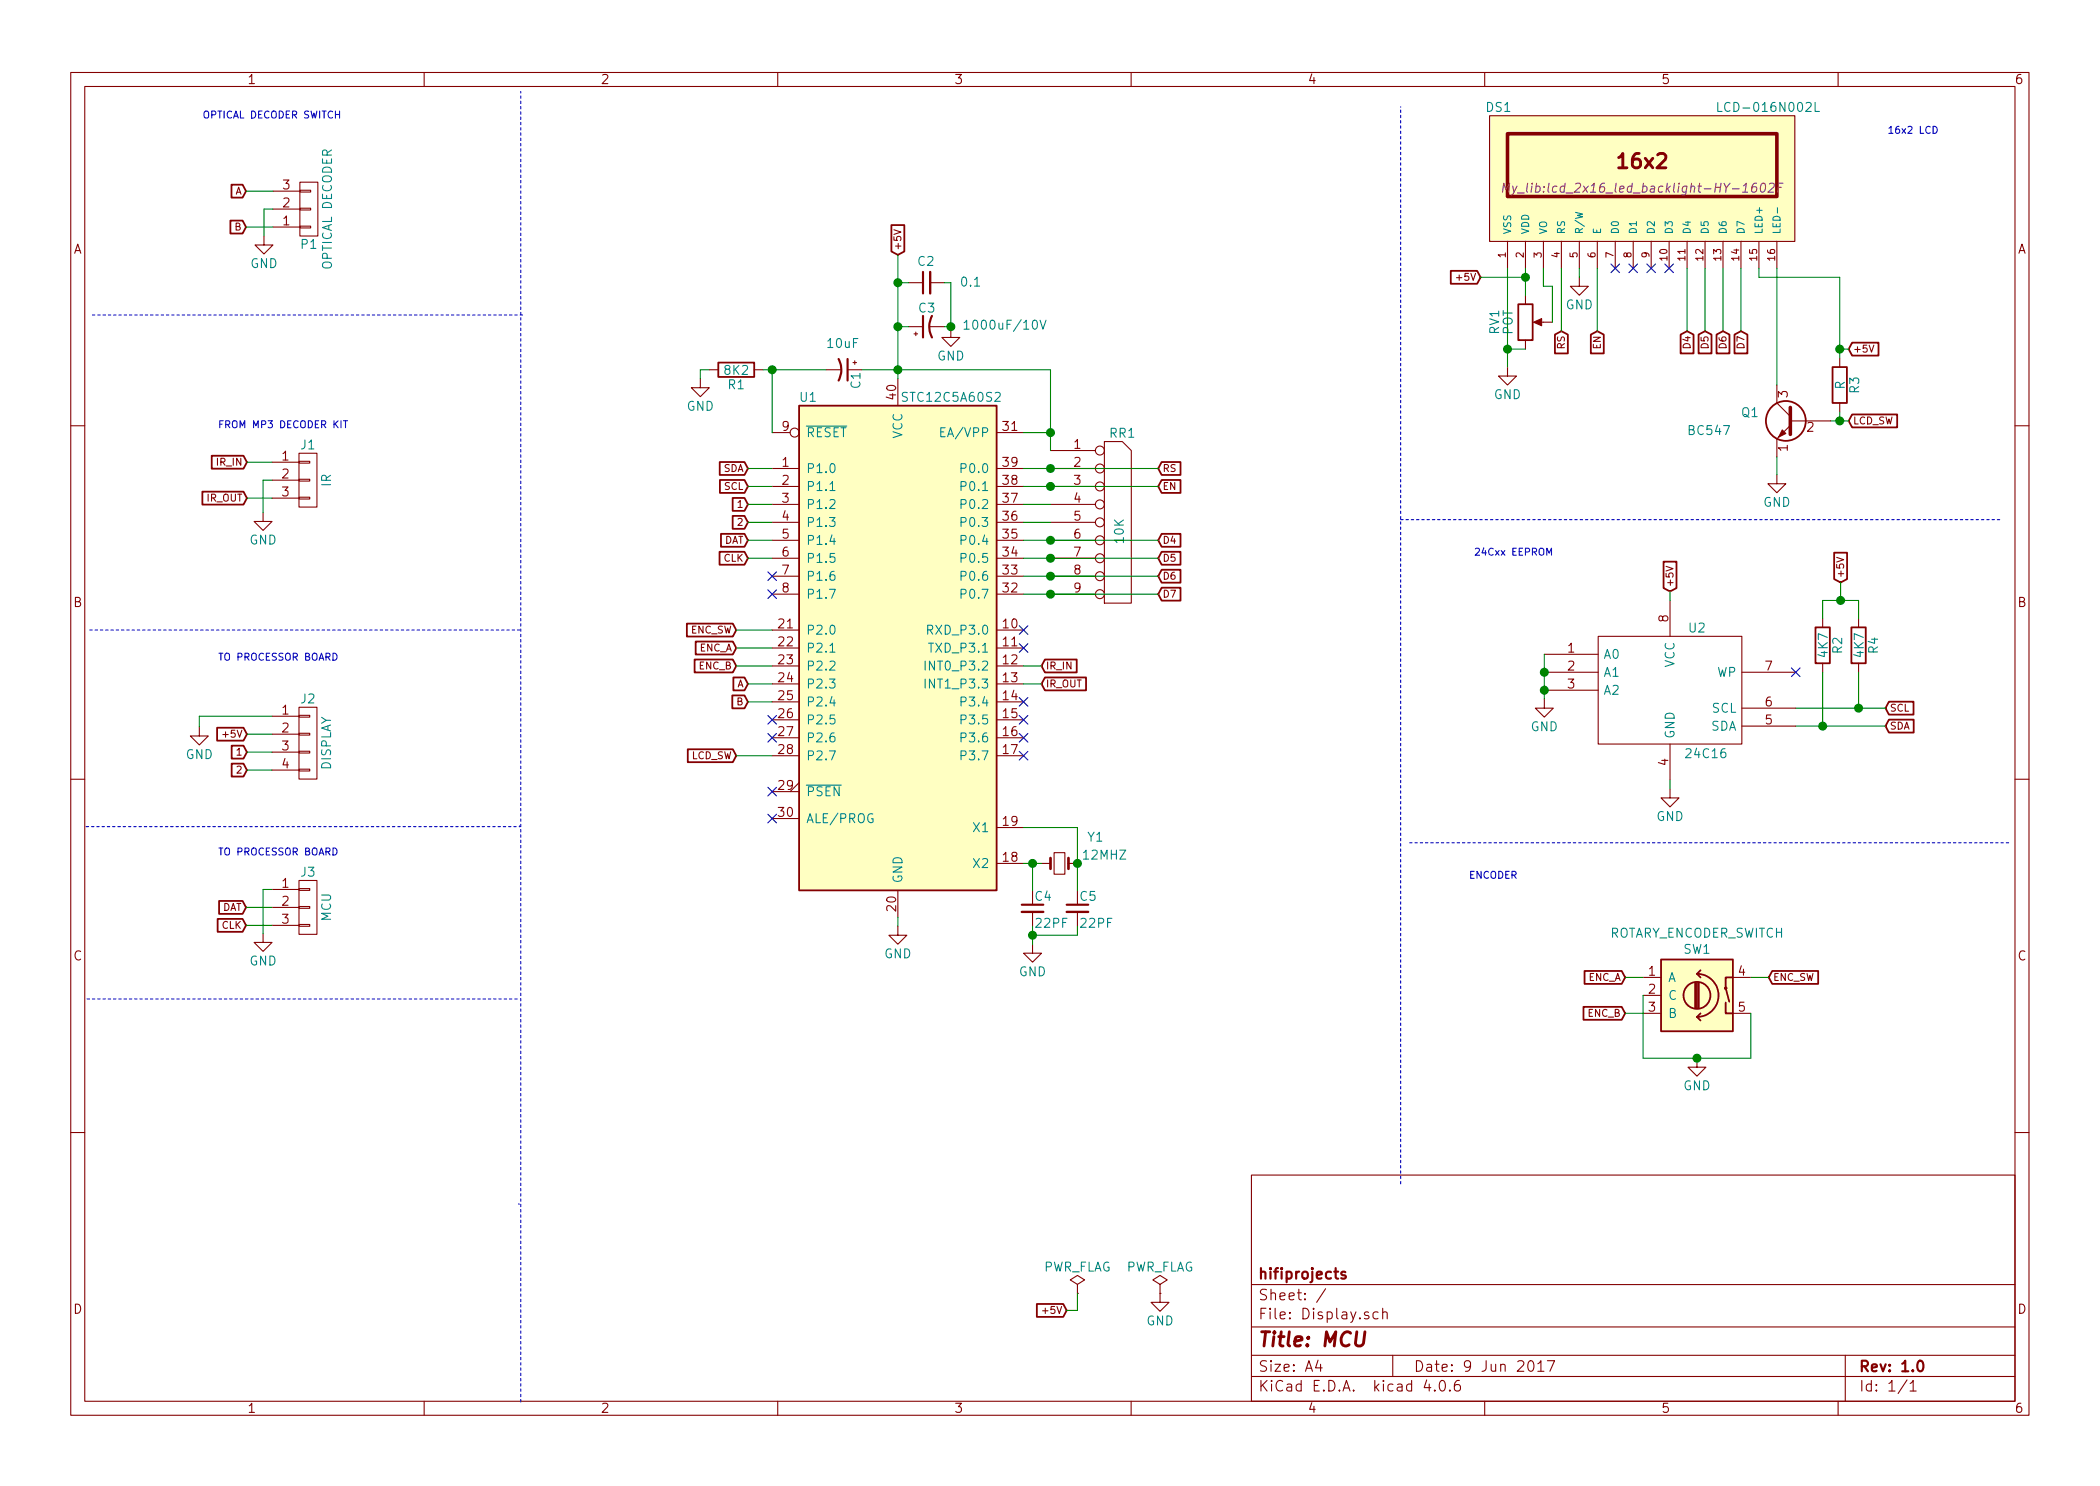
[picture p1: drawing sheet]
<svg xmlns="http://www.w3.org/2000/svg" width="297mm" height="210mm" viewBox="0 0 297 210" stroke-linecap="round" stroke-linejoin="round" font-family="sans-serif">
<g fill="none" stroke="#840000" stroke-width=".15">
<path d="M10 10.3h277v189.9h-277zM12 12.2h273v186.1h-273zM60 10.3v1.9M110 10.3v1.9M160 10.3v1.9M210 10.3v1.9M210.7 16.4h43.2v17.8h-43.2zM260 10.3v1.9M37.3 33.4v1.3h-1.2l1.2 1.2 1.3-1.2h-1.3M38.6 32.1h3.8M38.6 29.6h3.8M38.6 27h3.8"/>
<path d="M42.4 26.9h1.5v.3h-1.5zM42.4 29.5h1.5v.2h-1.5zM42.4 32h1.5v.3h-1.5zM42.4 25.8h2.6v7.6h-2.6zM128.5 40h2.1M131.6 40h2M213.2 34.2v3.8M215.8 34.2v3.8M218.3 34.2v3.8M220.9 34.2v3.8M223.4 39.2v1.3h1.3l-1.3 1.3-1.3-1.3h1.3M223.4 34.2v3.8"/>
<path d="M225.9 34.2v3.8M228.5 34.2v3.8M231 34.2v3.8M233.6 34.2v3.8M236.1 34.2v3.8M238.6 34.2v3.8M241.2 34.2v3.8M243.7 34.2v3.8M246.3 34.2v3.8M248.8 34.2v3.8M251.3 34.2v3.8M99.1 53.6v1.3h1.2l-1.2 1.2-1.3-1.2h1.3"/>
<path d="M100.3 52.3h1.3M106.7 52.3h1.2M116.8 52.3h2.1M119.9 52.3h2M120.6 51.3h.6M120.9 51v.6M127 53.6v3.8M128.5 46.2h2.1M129.3 47.2h.5M129.5 47v.5M131.6 46.2h2M134.5 46.5v1.2h1.3l-1.3 1.3-1.3-1.3h1.3"/>
<path d="M213.2 51.9v1.3h1.3l-1.3 1.3-1.2-1.3h1.2M215.8 41.8v1.2M215.8 48.1v1.3M217.3 45.6h2.3M251.3 54.5v2.5l1.9 1.9M253.2 59.6h5.8M260.2 50.7v1.2M260.2 57v1.3M10 60.2h2M37.2 72.5v1.3h1.3l-1.3 1.3-1.3-1.3h1.3M38.5 65.4h3.8M38.5 67.9h3.8"/>
<path d="M38.5 70.5h3.8M42.3 70.4h1.5v.2h-1.5zM42.3 67.8h1.5v.3h-1.5zM42.3 65.3h1.5v.2h-1.5zM42.3 64.1h2.5v7.6h-2.5zM109.2 66.3h3.8M109.2 68.8h3.8M109.2 71.4h3.8M109.2 73.9h3.8M109.2 76.4h3.8M109.2 79h3.8M109.2 61.2h2.6"/>
<path d="M141 66.3h3.8M141 68.8h3.8M141 71.4h3.8M141 73.9h3.8M141 76.4h3.8M141 79h3.8M141 61.2h3.8M148.6 66.3h6.3M148.6 68.8h6.3M148.6 71.4h6.3M148.6 73.9h6.3M148.6 76.4h6.3"/>
<path d="M148.6 79h6.3M148.6 63.7h6.3M156.2 62.5h2.5l1.3 1.2v21.6h-3.8zM251.3 67.2v1.2h1.3l-1.3 1.3-1.2-1.3h1.2M253.2 60.2l-1.9 1.9v2.5M285 60.2h2M109.2 81.5h3.8M109.2 84.1h3.8M109.2 89.1h3.8M109.2 91.7h3.8M109.2 94.2h3.8M109.2 96.8h3.8"/>
<path d="M109.2 99.3h3.8M141 81.5h3.8M141 84.1h3.8M141 89.1h3.8M141 91.7h3.8M141 94.2h3.8M141 96.8h3.8M141 99.3h3.8M148.6 81.5h6.3M148.6 84.1h6.3M218.4 98.9v1.3h1.3l-1.3 1.3-1.2-1.3h1.2M218.4 92.6h7.7"/>
<path d="M218.4 95.1h7.7M218.4 97.7h7.7M226.1 90h20.3v15.3h-20.3zM236.2 85v5M246.4 95.1h7.6M257.8 87.5v1.3M257.8 93.8v1.3M262.9 87.5v1.3M262.9 93.8v1.3M10 110.3h2M28.2 102.9v1.2h1.3l-1.3 1.3-1.3-1.3h1.3M38.5 101.3h3.8"/>
<path d="M38.5 103.9h3.8M38.5 106.4h3.8M38.5 109h3.8M42.3 108.8h1.5v.3h-1.5zM42.3 106.3h1.5v.2h-1.5zM42.3 103.8h1.5v.2h-1.5zM42.3 101.2h1.5v.3h-1.5zM42.3 100.1h2.5v10.1h-2.5zM109.2 115.8h3.8M109.2 101.8h3.8M109.2 104.4h3.8M109.2 106.9h3.8"/>
<path d="M109.2 112h3.8M113 110.7l-1.2 1.3M141 101.8h3.8M141 104.4h3.8M141 106.9h3.8M141 117.1h3.8M236.2 111.6v1.3h1.3l-1.3 1.3-1.3-1.3h1.3M236.2 105.3v5.1M246.4 102.7h7.6M246.4 100.2h7.6M285 110.3h2M37.2 132.1v1.2h1.3l-1.3 1.3-1.3-1.3h1.3"/>
<path d="M38.5 125.9h3.8M38.5 128.4h3.8M38.5 130.9h3.8M42.3 130.8h1.5v.3h-1.5zM42.3 128.3h1.5v.2h-1.5zM42.3 125.7h1.5v.3h-1.5zM42.3 124.6h2.5v7.6h-2.5zM127 131.1v1.2h1.3l-1.3 1.3-1.3-1.3h1.3M127 126v3.8M141 122.2h3.8M146 133.6v1.3h1.3l-1.3 1.2-1.2-1.2h1.2M146 129v2.1"/>
<path d="M147.3 122.2h1.3M149.1 120.6h1.5v3.1h-1.5zM151.1 122.2h1.3M152.4 129v2.1M232.4 138.3h2.5M245.1 138.3h2.5M232.4 140.8h2.5M232.4 143.4h2.5M240 149.7v1.3h1.3l-1.3 1.3-1.2-1.3h1.2M245.1 143.4h2.5M10 160.2h2M177 166.3h108v32h-108z"/>
<path d="M285 160.2h2M60 198.3v1.9M110 198.3v1.9M152.4 183h.1M152.4 181.7l1-.6-1-.6-1 .6 1 .6v1.3M160 198.3v1.9M164.1 183h.1M164.1 181.7l1-.6-1-.6-1 .6 1 .6v1.3M164.1 183v1.3h1.3l-1.3 1.2-1.3-1.2h1.3M177 194.8h108M177 191.8h108M177 187.8h108"/>
<path d="M177 181.8h108M186.4 192.5l-.3 1h.9M186.8 193v1M187.5 182.3l-1.3 2M194.9 185.7l-.4-.1-.3 .3 .1 .6 .2 .1 .4-.1M195.6 185.7a.38 .38 0 0 1 .6 .1v.8M195.6 185.1v1.5M197 191.8v3M201.8 195.2l-.4 1.1h1M202.9 196.7h.1l-.1 .1v-.1v.1M203.8 195.4a.34 .34 0 0 1 .6 .2 .77 .77 0 0 1-.5 1.2 .97 .97 0 0 1-.1-1.4zM205.1 196.7h.1l-.1 .1-.1-.1h.1v.1"/>
<path d="M206.4 195.3a.59 .59 0 0 0-.7 .7l.1 .7 .2 .1h.3l.2-.1 .1-.5-.2-.2-.4-.1-.3 .3M210 198.3v1.9M216.3 192.7a.35 .35 0 0 1 .3-.2 .35 .35 0 0 1 .3 .3 .77 .77 0 0 1-.4 1.2 .9 .9 0 0 1-.2-1.3zM217.5 193l.5-.5v1.5M217.5 194h.9M218.9 192.5h1l-.7 1.5M260 198.3v1.9M261 191.8v6.5M269.7 195.2l-1.2 2M270.2 195.8l.4-.5v1.5M270.2 196.8h.8"/>
<circle cx="112.4" cy="61.2" r=".63"/>
<circle cx="155.6" cy="68.8" r=".63"/>
<circle cx="155.6" cy="76.4" r=".63"/>
<circle cx="155.6" cy="79" r=".63"/>
<circle cx="155.6" cy="63.7" r=".63"/>
<circle cx="155.6" cy="66.3" r=".63"/>
<circle cx="155.6" cy="71.4" r=".63"/>
<circle cx="155.6" cy="73.9" r=".63"/>
<circle cx="155.6" cy="81.5" r=".63"/>
<circle cx="155.6" cy="84.1" r=".63"/>
</g>
<path d="M130.6 38.5v3M118.6 50.8a3.2 3.2 0 0 1 0 3M119.9 50.8v3M130.6 44.7v3M131.8 44.7a3.2 3.2 0 0 0 0 3M144.5 128h3.1M150.9 128h3M190.3 180a.37 .37 0 0 0-.6 .1v.1a.54 .54 0 0 0 .6 .3l.1 .1-.1 .2-.2 .1-.4-.1M271.3 192.7a.35 .35 0 0 1 .4-.2 .35 .35 0 0 1 .3 .3 .77 .77 0 0 1-.4 1.2 .9 .9 0 0 1-.3-1.3z" fill="none" stroke="#840000" stroke-width=".3"/>
<path d="M191.9 188.4l-.2 1.7 .1 .2 .3 .1a.67 .67 0 0 0 .8-.3l.2-1.7" fill="none" stroke="#840000" stroke-width=".41"/>
<g fill="#ffffc2" stroke="#ffffc2" stroke-width=".14">
<path d="M113 57.4h28v68.6h-28z"/>
<path d="M210.7 16.4h43.2v17.8h-43.2z"/>
<path d="M234.9 135.8h10.2v10.1h-10.2z"/>
</g>
<g fill="none" stroke="#840000" stroke-width=".25">
<path d="M32.6 31.2h1.7l.5 .9-.5 .9h-1.7zM32.7 26.1h1.6l.5 .9-.5 1h-1.6zM126.1 31.8h1.8v3.8l-.9 .5-.9-.5zM205.2 38.3h3.7l.5 .9-.5 1h-3.7zM101.6 51.3h5.1v2h-5.1zM113 57.4h28v68.6h-28zM214.8 43h2v5.1h-2zM219.9 47.3l1-.4 .9 .4v2.7h-1.9zM225 47.3l.9-.4 .9 .4v2.7h-1.8zM237.7 47.3l.9-.4 .9 .4v2.7h-1.8zM240.3 47.3l.9-.4 .9 .4v2.7h-1.8zM242.8 47.3l.9-.4 .9 .4v2.7h-1.8z"/>
<path d="M245.3 47.3l1-.4 .9 .4v2.7h-1.9zM259.2 51.9h2v5.1h-2zM262 48.5h3.7v1.8h-3.7l-.5-.9zM262 58.6h6.4v1.9h-6.4l-.5-.9zM28.6 69.6h5.8l.5 .9-.5 .9h-5.8zM29.9 64.5h4.5l.5 .9-.5 .9h-4.5zM101.8 78.1h3.5l.5 .9-.5 .9h-3.5zM101.8 65.4h3.5l.5 .9-.5 .9h-3.5zM101.8 67.9h3.5l.5 .9-.5 .9h-3.5zM102 75.5h3.3l.5 .9-.5 1h-3.3zM103.6 70.5h1.7l.5 .9-.5 .9h-1.7zM103.6 73h1.7l.5 .9-.5 .9h-1.7z"/>
<path d="M164.3 65.4h2.7v1.8h-2.7l-.5-.9zM164.3 67.9h2.7v1.8h-2.7l-.5-.9zM164.3 75.5h2.7v1.9h-2.7l-.5-1zM164.3 78.1h2.7v1.8h-2.7l-.5-.9zM235.3 79.5h1.8v3.7l-.9 .5-.9-.5zM259.4 78.2h1.9v3.7l-1 .5-.9-.5zM97.2 88.2h6.5l.4 .9-.4 1h-6.5zM98.2 93.3h5.5l.4 .9-.4 .9h-5.5zM98.4 90.8h5.3l.4 .9-.4 .9h-5.3zM103.6 98.4h1.7l.5 .9-.5 .9h-1.7zM103.7 95.9h1.6l.5 .9-.5 .9h-1.6zM147.8 93.3h4.5v1.8h-4.5l-.5-.9z"/>
<path d="M147.8 95.9h5.8v1.8h-5.8l-.5-.9zM164.3 80.6h2.7v1.8h-2.7l-.5-.9zM164.3 83.2h2.7v1.8h-2.7l-.5-.9zM256.8 88.8h2v5h-2zM261.9 88.8h2v5h-2zM267.2 99.3h3.5v1.8h-3.5l-.5-.9zM30.7 103h3.7l.5 .9-.5 .9h-3.7zM32.8 108h1.6l.5 1-.5 .9h-1.6zM32.8 105.5h1.6l.5 .9-.5 .9h-1.6zM97.3 106h6.4l.4 .9-.4 .9h-6.4zM267.2 101.8h3.5v1.9h-3.5l-.5-1zM30.8 130h3.5l.5 .9-.5 .9h-3.5z"/>
<path d="M31 127.5h3.3l.5 .9-.5 .9h-3.3zM224.1 137.4h5.3l.5 .9-.5 .9h-5.3zM234.9 135.8h10.2v10.1h-10.2zM239.8 139.1v3.5M240 137.8a3 3 0 0 1 3.1 3 3 3 0 0 1-3.1 3.1M240 139.1v3.5M240 137.8l.5 .5M240.3 139.1v3.5M240.5 137.3l-.5 .5M245.1 138.3h-1v1.5l.5 1.9M250.7 137.4h6.5v1.8h-6.5l-.5-.9zM224 142.5h5.4l.5 .9-.5 .9h-5.4z"/>
<path d="M240 143.9l.5 .5M240.5 143.4l-.5 .5M244.1 141.9v1.5h1M146.7 184.5h3.7l.5 .9-.5 .9h-3.7z"/>
<circle cx="252.6" cy="59.6" r="2.82"/>
<circle cx="244.1" cy="139.8" r=".13"/>
<circle cx="240" cy="140.8" r="1.9"/>
</g>
<path d="M243 14.5v1.3h.6M256.7 14.5v1.3h.7M251.4 29.4v.7M136.4 45.7l.3-.4v1.3M136.4 46.6h.7M147.1 45.3l.4 1.3 .5-1.3M114 60.3h5.8M117.4 69.4h.7M117.4 92.3h.7M130.9 93.5v1.3M130.9 96.1v1.3M114 111.1h5" fill="none" stroke="#008484" stroke-width=".15"/>
<path d="M213.2 18.9h38.1v8.9h-38.1zM253.2 57.7v3.8" fill="none" stroke="#840000" stroke-width=".51"/>
<path d="M212.5 27.2l.2-1.3 .3 .9 .5-.9-.1 1.3M214 26.3l.1 .9M214.6 26.3l-.6 1.2-.2 .1M249.2 26l.3-.1a.75 .75 0 0 1-.3 1.3l-.2-.1v-.4zM250.3 26l.5-.1 .2 .1v.3l-.1 .2-.8 .7h.8M251.5 26.5h.4M252.2 25.9h-.6l-.2 1.3" fill="none" stroke="#840084" stroke-width=".15"/>
<g fill="none" stroke="#000084" stroke-width=".15">
<path d="M227.9 37.4l1.2 1.2M229.1 37.4l-1.2 1.2M230.4 37.4l1.2 1.2M231.6 37.4l-1.2 1.2M232.9 37.4l1.3 1.2M234.2 37.4l-1.3 1.2M235.5 37.4l1.2 1.2M236.7 37.4l-1.2 1.2M108.6 83.5l1.2 1.2M108.6 80.9l1.2 1.2M109.8 83.5l-1.2 1.2M109.8 80.9l-1.2 1.2"/>
<path d="M144.2 98.7l1.2 1.2M144.2 91.1l1.2 1.2M144.2 88.5l1.2 1.3M145.4 98.7l-1.2 1.2M145.4 91.1l-1.2 1.2M145.4 88.5l-1.2 1.3M253.4 94.5l1.2 1.2M254.6 94.5l-1.2 1.2M108.6 111.4l1.2 1.2M108.6 115.2l1.2 1.2M108.6 101.2l1.2 1.3M108.6 103.8l1.2 1.2"/>
<path d="M109.8 111.4l-1.2 1.2M109.8 115.2l-1.2 1.2M109.8 101.2l-1.2 1.3M109.8 103.8l-1.2 1.2M144.2 101.2l1.2 1.3M144.2 103.8l1.2 1.2M144.2 106.3l1.2 1.2M145.4 101.2l-1.2 1.3M145.4 103.8l-1.2 1.2M145.4 106.3l-1.2 1.2"/>
</g>
<path d="M148.6 121.4v1.5M151.1 121.4v1.5" fill="none" stroke="#840000" stroke-width=".38"/>
<path d="M131.6 38.5v3M144.5 129h3.1M150.9 129h3" fill="none" stroke="#840000" stroke-width=".33"/>
<g fill="#840000" stroke="#840000" stroke-width=".15">
<path d="M252.1 60.8l.5 .5-1 .5z"/>
<path d="M216.9 45.6l1.2-.5v1z"/>
</g>
<path d="M267.2 18.2l.3-.3v1M267.2 18.9h.6M48.6 59.5h.5M48.9 59.5v1M208.7 77.7l.4-.1 .2 .2-.6 .8h.6" fill="none" stroke="#0000c2" stroke-width=".15"/>
<g fill="none" stroke="#008400" stroke-width=".15">
<path d="M34.8 32.1h3.8M34.8 27h3.8M38.6 29.6h-1.3v3.8M127 36.1v17.5M127 40h1.5M133.6 40h.9v6.5M209.4 39.2h6.4M213.2 38v13.9M215.8 38v3.8M218.3 38v2.5h1.3v5.1M220.9 38v8.9M223.4 38v1.2"/>
<path d="M225.9 38v8.9M238.6 38v8.9M241.2 38v8.9M243.7 38v8.9M246.3 38v8.9M248.8 38v1.2h11.4v11.5M251.3 38v16.5M100.3 52.3h-1.2v1.3M107.9 52.3h8.9M109.2 52.3v8.9M121.9 52.3h26.7v11.4M127 46.2h1.5"/>
<path d="M133.6 46.2h.9M213.2 49.4h2.6M259 59.6h2.5M260.2 49.4h1.3M260.2 58.3v1.3M34.9 65.4h3.6M34.9 70.5h3.6M38.5 67.9h-1.3v4.6M105.8 66.3h3.4M105.8 68.8h3.4M105.8 76.4h3.4M105.8 79h3.4"/>
<path d="M105.8 73.9h3.4M105.8 71.4h3.4M144.8 61.2h3.8M144.8 66.3h19M144.8 68.8h19M144.8 76.4h19M144.8 79h19M144.8 73.9h3.8M144.8 71.4h3.8M251.3 64.6v2.6M104.1 94.2h5.1M104.1 89.1h5.1"/>
<path d="M104.1 91.7h5.1M105.8 96.8h3.4M105.8 99.3h3.4M144.8 94.2h2.5M144.8 81.5h19M144.8 84.1h19M144.8 96.8h2.5M218.4 92.6v6.3M236.2 83.7v1.3M257.8 87.5v-2.5h5.1v2.5M257.8 95.1v7.6M260.3 82.4v2.6"/>
<path d="M262.9 95.1v5.1M34.9 106.4h3.6M34.9 109h3.6M34.9 103.9h3.6M38.5 101.3h-10.3v1.6M104.1 106.9h5.1M144.8 117.1h7.6v8.9M236.2 110.4v1.2M254 102.7h12.7M254 100.2h12.7M34.8 130.9h3.7M34.8 128.4h3.7"/>
<path d="M38.5 125.9h-1.3v6.2M127 129.8v1.3M144.8 122.2h2.5M146 122.2v3.8M146 131.1v2.5M152.4 131.1v1.2h-6.4M229.9 138.3h2.5M247.6 138.3h2.6M229.9 143.4h2.5M232.4 140.8v8.9h15.2v-6.3M152.4 183v2.4h-1.5"/>
</g>
<g fill="#008400" stroke="#008400" stroke-width=".25">
<circle cx="148.6" cy="61.2" r=".51"/>
<circle cx="127" cy="52.3" r=".51"/>
<circle cx="215.8" cy="39.2" r=".51"/>
<circle cx="213.2" cy="49.4" r=".51"/>
<circle cx="218.4" cy="95.1" r=".51"/>
<circle cx="218.4" cy="97.7" r=".51"/>
<circle cx="240" cy="149.7" r=".51"/>
<circle cx="146.1" cy="122.2" r=".51"/>
<circle cx="152.4" cy="122.2" r=".51"/>
<circle cx="146.1" cy="132.3" r=".51"/>
<circle cx="257.8" cy="102.7" r=".51"/>
<circle cx="262.9" cy="100.2" r=".51"/>
<circle cx="260.3" cy="85" r=".51"/>
<circle cx="109.2" cy="52.3" r=".51"/>
<circle cx="260.2" cy="59.6" r=".51"/>
<circle cx="260.2" cy="49.4" r=".51"/>
<circle cx="148.6" cy="84.1" r=".51"/>
<circle cx="148.6" cy="81.5" r=".51"/>
<circle cx="148.6" cy="79" r=".51"/>
<circle cx="148.6" cy="76.4" r=".51"/>
<circle cx="148.6" cy="68.8" r=".51"/>
<circle cx="148.6" cy="66.3" r=".51"/>
<circle cx="127" cy="46.2" r=".51"/>
<circle cx="134.5" cy="46.2" r=".51"/>
<circle cx="127" cy="40" r=".51"/>
</g>
<path d="M13.1 44.6h60.9M198.1 73.5h85.1M12.7 89.1h61M12.2 117h61.3M73.5 117v-.2M199.4 119.2h85.1M12.3 141.3h61.1M73.4 170.4v-.1M198.1 167.5v-152.4M73.7 198.4v-185.5" fill="none" stroke="#0000c2" stroke-width=".15" stroke-dasharray=".3 .4"/>
<g font-size="2.8" fill="#840000">
<text x="229.1" y="23.8">16x2</text>
<text x="178" y="190.5">Title: MCU</text>
</g>
<g font-size="2.1" fill="#840000">
<text x="178" y="184">Sheet: /</text>
<text x="178" y="181">hifiprojects</text>
<text x="178" y="186.7">File: Display.sch</text>
<text x="178" y="196.9">KiCad E.D.A. kicad 4.0.6</text>
<text x="178" y="194.1">Size: A4</text>
<text x="200" y="194.1">Date: 9 Jun 2017</text>
<text x="263" y="194.1">Rev: 1.0</text>
<text x="263" y="196.9">Id: 1/1</text>
</g>
<g font-size="1.8" fill="#840000">
<text x="35" y="11.9">1</text>
<text x="85" y="11.9">2</text>
<text x="135" y="11.9">3</text>
<text x="185" y="11.9">4</text>
<text x="235" y="11.9">5</text>
<text x="285" y="11.9">6</text>
<text x="40" y="29.3">2</text>
<text x="40" y="26.8">3</text>
<text x="10.4" y="35.9">A</text>
<text x="40" y="31.9">1</text>
<text x="285.4" y="35.9">A</text>
<text x="126.7" y="56.5" transform="rotate(-90 126.7 56.5)">40</text>
<text x="252.9" y="56.2" transform="rotate(-90 252.9 56.2)">3</text>
<text x="39.9" y="65.1">1</text>
<text x="110.6" y="61">9</text>
<text x="141.9" y="61">31</text>
<text x="151.9" y="63.5">1</text>
<text x="252.9" y="63.8" transform="rotate(-90 252.9 63.8)">1</text>
<text x="255.6" y="61.1">2</text>
<text x="39.9" y="67.7">2</text>
<text x="39.9" y="70.2">3</text>
<text x="110.6" y="66">1</text>
<text x="110.6" y="68.6">2</text>
<text x="110.6" y="71.1">3</text>
<text x="141.9" y="71.1">37</text>
<text x="141.9" y="68.6">38</text>
<text x="141.9" y="66">39</text>
<text x="151.9" y="66">2</text>
<text x="151.9" y="68.6">3</text>
<text x="151.9" y="71.1">4</text>
<text x="110.6" y="73.7">4</text>
<text x="110.6" y="76.2">5</text>
<text x="141.9" y="76.2">35</text>
<text x="141.9" y="73.7">36</text>
<text x="151.9" y="73.7">5</text>
<text x="151.9" y="76.2">6</text>
<text x="110.6" y="78.7">6</text>
<text x="110.6" y="81.3">7</text>
<text x="110.6" y="83.8">8</text>
<text x="141.9" y="83.8">32</text>
<text x="141.9" y="81.3">33</text>
<text x="141.9" y="78.7">34</text>
<text x="151.9" y="78.7">7</text>
<text x="151.9" y="81.3">8</text>
<text x="151.9" y="83.8">9</text>
<text x="10.4" y="85.9">B</text>
<text x="110.2" y="88.9">21</text>
<text x="141.9" y="88.9">10</text>
<text x="236" y="88" transform="rotate(-90 236 88)">8</text>
<text x="285.4" y="85.9">B</text>
<text x="110.2" y="91.4">22</text>
<text x="110.2" y="94">23</text>
<text x="141.9" y="91.4">11</text>
<text x="141.9" y="94">12</text>
<text x="221.8" y="92.3">1</text>
<text x="221.8" y="94.9">2</text>
<text x="249.7" y="94.9">7</text>
<text x="39.9" y="101.1">1</text>
<text x="110.2" y="96.5">24</text>
<text x="110.2" y="99.1">25</text>
<text x="110.2" y="101.6">26</text>
<text x="141.9" y="96.5">13</text>
<text x="141.9" y="99.1">14</text>
<text x="141.9" y="101.6">15</text>
<text x="221.8" y="97.4">3</text>
<text x="249.7" y="99.9">6</text>
<text x="39.9" y="103.6">2</text>
<text x="39.9" y="106.2">3</text>
<text x="110.2" y="104.1">27</text>
<text x="110.2" y="106.7">28</text>
<text x="141.9" y="104.1">16</text>
<text x="141.9" y="106.7">17</text>
<text x="249.7" y="102.5">5</text>
<text x="39.9" y="108.7">4</text>
<text x="110.2" y="111.8">29</text>
<text x="236" y="108.3" transform="rotate(-90 236 108.3)">4</text>
<text x="110.2" y="115.6">30</text>
<text x="141.9" y="116.8">19</text>
<text x="39.9" y="125.6">1</text>
<text x="141.9" y="121.9">18</text>
<text x="39.9" y="128.1">2</text>
<text x="39.9" y="130.7">3</text>
<text x="126.7" y="128.8" transform="rotate(-90 126.7 128.8)">20</text>
<text x="10.4" y="135.9">C</text>
<text x="285.4" y="135.9">C</text>
<text x="233.2" y="138">1</text>
<text x="233.2" y="140.6">2</text>
<text x="233.2" y="143.1">3</text>
<text x="245.9" y="138">4</text>
<text x="245.9" y="143.1">5</text>
<text x="10.4" y="185.9">D</text>
<text x="285.4" y="185.9">D</text>
<text x="35" y="199.9">1</text>
<text x="85" y="199.9">2</text>
<text x="135" y="199.9">3</text>
<text x="185" y="199.9">4</text>
<text x="235" y="199.9">5</text>
<text x="285" y="199.9">6</text>
</g>
<g font-size="1.8" fill="#008484">
<text x="210.3" y="15.8">DS1</text>
<text x="243.8" y="15.8">LCD-016N002L</text>
<text x="42.6" y="35.2">P1</text>
<text x="35.4" y="37.9">GND</text>
<text x="46.9" y="38.1" transform="rotate(-90 46.9 38.1)">OPTICAL DECODER</text>
<text x="129.8" y="37.6">C2</text>
<text x="136.1" y="40.5">0.1</text>
<text x="130" y="44.2">C3</text>
<text x="137.2" y="46.6">1000uF/10V</text>
<text x="212" y="47.3" transform="rotate(-90 212 47.3)">RV1</text>
<text x="213.9" y="47.4" transform="rotate(-90 213.9 47.4)">POT</text>
<text x="221.4" y="43.8">GND</text>
<text x="102.5" y="53">8K2</text>
<text x="117.1" y="49.2">10uF</text>
<text x="132.5" y="51">GND</text>
<text x="97.1" y="58.1">GND</text>
<text x="103" y="55.1">R1</text>
<text x="113.2" y="56.8">U1</text>
<text x="121.7" y="54.9" transform="rotate(-90 121.7 54.9)">C1</text>
<text x="128" y="56.8">STC12C5A60S2</text>
<text x="211.3" y="56.5">GND</text>
<text x="246.4" y="59">Q1</text>
<text x="260.9" y="55.1" transform="rotate(-90 260.9 55.1)">R</text>
<text x="263" y="55.6" transform="rotate(-90 263 55.6)">R3</text>
<text x="42.6" y="63.6">J1</text>
<text x="114" y="61.8">RESET</text>
<text x="127.6" y="62.1" transform="rotate(-90 127.6 62.1)">VCC</text>
<text x="133.5" y="61.8">EA/VPP</text>
<text x="157" y="61.9">RR1</text>
<text x="239" y="61.5">BC547</text>
<text x="46.8" y="68.8" transform="rotate(-90 46.8 68.8)">IR</text>
<text x="114" y="66.9">P1.0</text>
<text x="114" y="69.5">P1.1</text>
<text x="136.3" y="69.5">P0.1</text>
<text x="136.3" y="66.9">P0.0</text>
<text x="249.4" y="71.7">GND</text>
<text x="35.3" y="77">GND</text>
<text x="114" y="72">P1.2</text>
<text x="114" y="74.5">P1.3</text>
<text x="114" y="77.1">P1.4</text>
<text x="136.3" y="77.1">P0.4</text>
<text x="136.3" y="74.5">P0.3</text>
<text x="136.3" y="72">P0.2</text>
<text x="159" y="76.8" transform="rotate(-90 159 76.8)">10K</text>
<text x="114" y="79.6">P1.5</text>
<text x="114" y="82.2">P1.6</text>
<text x="136.3" y="82.2">P0.6</text>
<text x="136.3" y="79.6">P0.5</text>
<text x="114" y="84.7">P1.7</text>
<text x="114" y="89.8">P2.0</text>
<text x="131.6" y="89.8">RXD_P3.0</text>
<text x="136.3" y="84.7">P0.7</text>
<text x="238.9" y="89.5">U2</text>
<text x="114" y="92.3">P2.1</text>
<text x="114" y="94.9">P2.2</text>
<text x="131.5" y="94.9">INT0_P3.2</text>
<text x="131.8" y="92.3">TXD_P3.1</text>
<text x="226.8" y="93.2">A0</text>
<text x="226.8" y="95.8">A1</text>
<text x="236.9" y="94.5" transform="rotate(-90 236.9 94.5)">VCC</text>
<text x="242.8" y="95.8">WP</text>
<text x="258.5" y="92.9" transform="rotate(-90 258.5 92.9)">4K7</text>
<text x="260.6" y="92.4" transform="rotate(-90 260.6 92.4)">R2</text>
<text x="263.6" y="92.9" transform="rotate(-90 263.6 92.9)">4K7</text>
<text x="265.6" y="92.4" transform="rotate(-90 265.6 92.4)">R4</text>
<text x="42.6" y="99.5">J2</text>
<text x="114" y="97.4">P2.3</text>
<text x="114" y="99.9">P2.4</text>
<text x="131.5" y="97.4">INT1_P3.3</text>
<text x="136.3" y="99.9">P3.4</text>
<text x="226.8" y="98.3">A2</text>
<text x="242.1" y="100.8">SCL</text>
<text x="26.2" y="107.4">GND</text>
<text x="114" y="102.5">P2.5</text>
<text x="114" y="105">P2.6</text>
<text x="114" y="107.6">P2.7</text>
<text x="136.3" y="102.5">P3.5</text>
<text x="136.3" y="105">P3.6</text>
<text x="136.3" y="107.6">P3.7</text>
<text x="216.5" y="103.4">GND</text>
<text x="236.9" y="104.5" transform="rotate(-90 236.9 104.5)">GND</text>
<text x="238.7" y="107.3">24C16</text>
<text x="241.9" y="103.4">SDA</text>
<text x="46.8" y="109" transform="rotate(-90 46.8 109)">DISPLAY</text>
<text x="114" y="112.6">PSEN</text>
<text x="114" y="116.5">ALE/PROG</text>
<text x="137.8" y="117.7">X1</text>
<text x="153.9" y="119.1">Y1</text>
<text x="234.3" y="116.1">GND</text>
<text x="42.6" y="124">J3</text>
<text x="127.6" y="125" transform="rotate(-90 127.6 125)">GND</text>
<text x="137.8" y="122.8">X2</text>
<text x="153.3" y="121.6">12MHZ</text>
<text x="46.8" y="130.4" transform="rotate(-90 46.8 130.4)">MCU</text>
<text x="146.4" y="127.5">C4</text>
<text x="146.6" y="131.3">22PF</text>
<text x="152.8" y="127.5">C5</text>
<text x="152.9" y="131.3">22PF</text>
<text x="35.3" y="136.6">GND</text>
<text x="125" y="135.6">GND</text>
<text x="227.4" y="132.7">ROTARY_ENCODER_SWITCH</text>
<text x="238.1" y="134.9">SW1</text>
<text x="144.1" y="138.1">GND</text>
<text x="236" y="138.9">A</text>
<text x="236" y="141.5">C</text>
<text x="236" y="144">B</text>
<text x="238.1" y="154.2">GND</text>
<text x="147.4" y="179.9">PWR_FLAG</text>
<text x="159.1" y="179.9">PWR_FLAG</text>
<text x="162.1" y="187.5">GND</text>
</g>
<text font-size="1.8" fill="#840084" x="215" y="27.2">My_lib:lcd_2x16_led_backlight-HY-1602F</text>
<g font-size="1.4" fill="#0000c2">
<text x="29.1" y="16.8">OPTICAL DECODER SWITCH</text>
<text x="267.9" y="18.9">16x2 LCD</text>
<text x="30.9" y="60.6">FROM MP3 DECODER KIT</text>
<text x="209.3" y="78.6">24Cxx EEPROM</text>
<text x="30.9" y="93.5">TO PROCESSOR BOARD</text>
<text x="30.9" y="121">TO PROCESSOR BOARD</text>
<text x="207.7" y="124.3">ENCODER</text>
</g>
<g font-size="1.4" fill="#840000">
<text x="33.2" y="27.5">A</text>
<text x="33.2" y="32.6">B</text>
<text x="127.5" y="35.4" transform="rotate(-90 127.5 35.4)">+5V</text>
<text x="206.3" y="39.7">+5V</text>
<text x="213" y="36.4" transform="rotate(-90 213 36.4)">1</text>
<text x="215.5" y="36.4" transform="rotate(-90 215.5 36.4)">2</text>
<text x="218.1" y="36.4" transform="rotate(-90 218.1 36.4)">3</text>
<text x="220.6" y="36.4" transform="rotate(-90 220.6 36.4)">4</text>
<text x="223.1" y="36.4" transform="rotate(-90 223.1 36.4)">5</text>
<text x="225.7" y="36.4" transform="rotate(-90 225.7 36.4)">6</text>
<text x="228.2" y="36.4" transform="rotate(-90 228.2 36.4)">7</text>
<text x="230.8" y="36.4" transform="rotate(-90 230.8 36.4)">8</text>
<text x="233.3" y="36.4" transform="rotate(-90 233.3 36.4)">9</text>
<text x="235.8" y="36.8" transform="rotate(-90 235.8 36.8)">10</text>
<text x="238.4" y="36.8" transform="rotate(-90 238.4 36.8)">11</text>
<text x="240.9" y="36.8" transform="rotate(-90 240.9 36.8)">12</text>
<text x="243.5" y="36.8" transform="rotate(-90 243.5 36.8)">13</text>
<text x="246" y="36.8" transform="rotate(-90 246 36.8)">14</text>
<text x="248.5" y="36.8" transform="rotate(-90 248.5 36.8)">15</text>
<text x="251.1" y="36.8" transform="rotate(-90 251.1 36.8)">16</text>
<text x="221.3" y="49.4" transform="rotate(-90 221.3 49.4)">RS</text>
<text x="226.4" y="49.4" transform="rotate(-90 226.4 49.4)">EN</text>
<text x="239.1" y="49.2" transform="rotate(-90 239.1 49.2)">D4</text>
<text x="241.7" y="49.2" transform="rotate(-90 241.7 49.2)">D5</text>
<text x="244.2" y="49.2" transform="rotate(-90 244.2 49.2)">D6</text>
<text x="246.7" y="49.2" transform="rotate(-90 246.7 49.2)">D7</text>
<text x="262.1" y="49.9">+5V</text>
<text x="30.8" y="65.9">IR_IN</text>
<text x="262.1" y="60">LCD_SW</text>
<text x="29.2" y="71">IR_OUT</text>
<text x="102.2" y="66.8">SDA</text>
<text x="102.4" y="69.3">SCL</text>
<text x="104.4" y="71.9">1</text>
<text x="164.5" y="66.8">RS</text>
<text x="164.5" y="69.3">EN</text>
<text x="102.3" y="76.9">DAT</text>
<text x="104.4" y="74.4">2</text>
<text x="164.5" y="76.9">D4</text>
<text x="102.3" y="79.5">CLK</text>
<text x="164.5" y="79.5">D5</text>
<text x="164.5" y="82">D6</text>
<text x="236.7" y="83.1" transform="rotate(-90 236.7 83.1)">+5V</text>
<text x="260.8" y="81.8" transform="rotate(-90 260.8 81.8)">+5V</text>
<text x="97.6" y="89.6">ENC_SW</text>
<text x="164.5" y="84.6">D7</text>
<text x="98.8" y="94.7">ENC_B</text>
<text x="98.8" y="92.2">ENC_A</text>
<text x="148" y="94.7">IR_IN</text>
<text x="104.2" y="97.3">A</text>
<text x="104.2" y="99.8">B</text>
<text x="148" y="97.3">IR_OUT</text>
<text x="267.3" y="100.7">SCL</text>
<text x="31.8" y="104.4">+5V</text>
<text x="33.5" y="106.9">1</text>
<text x="97.7" y="107.4">LCD_SW</text>
<text x="267.3" y="103.2">SDA</text>
<text x="33.5" y="109.4">2</text>
<text x="31.3" y="128.9">DAT</text>
<text x="31.3" y="131.4">CLK</text>
<text x="224.6" y="138.8">ENC_A</text>
<text x="224.6" y="143.9">ENC_B</text>
<text x="250.8" y="138.8">ENC_SW</text>
<text x="147.8" y="185.9">+5V</text>
</g>
<g font-size="1.4" fill="#008484">
<text x="213.7" y="33.1" transform="rotate(-90 213.7 33.1)">VSS</text>
<text x="216.3" y="33.1" transform="rotate(-90 216.3 33.1)">VDD</text>
<text x="218.8" y="33.1" transform="rotate(-90 218.8 33.1)">VO</text>
<text x="221.4" y="33.1" transform="rotate(-90 221.4 33.1)">RS</text>
<text x="223.9" y="33.1" transform="rotate(-90 223.9 33.1)">R/W</text>
<text x="226.4" y="33.1" transform="rotate(-90 226.4 33.1)">E</text>
<text x="229" y="33.1" transform="rotate(-90 229 33.1)">D0</text>
<text x="231.5" y="33.1" transform="rotate(-90 231.5 33.1)">D1</text>
<text x="234.1" y="33.1" transform="rotate(-90 234.1 33.1)">D2</text>
<text x="236.6" y="33.1" transform="rotate(-90 236.6 33.1)">D3</text>
<text x="239.1" y="33.1" transform="rotate(-90 239.1 33.1)">D4</text>
<text x="241.7" y="33.1" transform="rotate(-90 241.7 33.1)">D5</text>
<text x="244.2" y="33.1" transform="rotate(-90 244.2 33.1)">D6</text>
<text x="246.8" y="33.1" transform="rotate(-90 246.8 33.1)">D7</text>
<text x="249.3" y="33.1" transform="rotate(-90 249.3 33.1)">LED+</text>
<text x="251.8" y="33.1" transform="rotate(-90 251.8 33.1)">LED-</text>
</g>
</svg>
